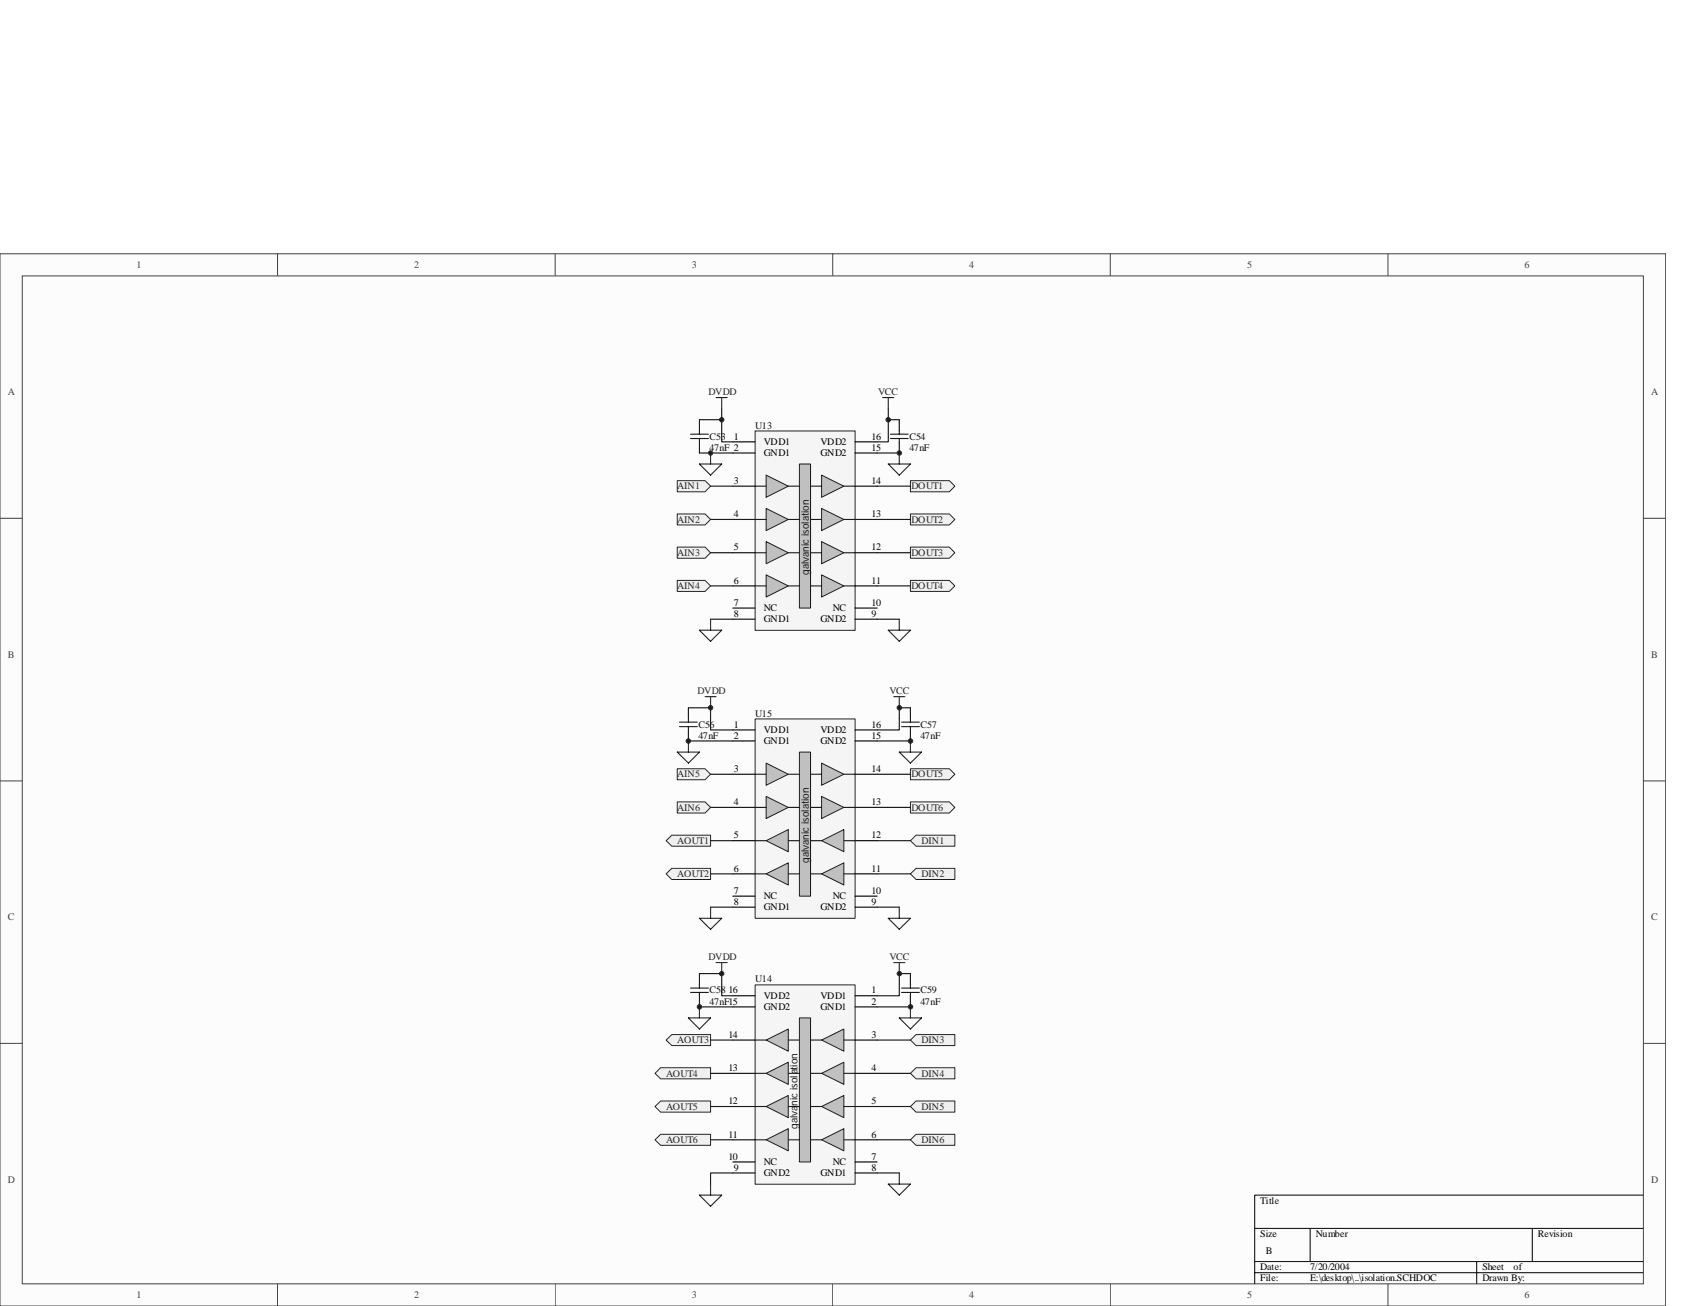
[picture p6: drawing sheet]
<svg xmlns="http://www.w3.org/2000/svg" width="279mm" height="216mm" viewBox="0 0 279 216" stroke-linecap="round" stroke-linejoin="round" font-family="sans-serif">
<path d="M0 42h275.4v173.9h-275.4z" fill="#fcfcfc"/>
<path d="M0 42h275.4v173.9h-275.4z" fill="none" stroke="#404040" stroke-width=".17"/>
<path d="M3.7 45.6h268v166.6h-268z" fill="#fcfcfc"/>
<g fill="none" stroke="#404040" stroke-width=".17">
<path d="M3.7 45.6h268v166.6h-268zM45.9 41.9v3.7M91.8 41.9v3.7M137.7 41.9v3.7M183.6 41.9v3.7M229.5 41.9v3.7M0 85.7h3.7M271.7 85.7h3.7M0 129.1h3.7M271.7 129.1h3.7M0 172.5h3.7M271.7 172.5h3.7"/>
<path d="M45.9 212.2v3.7M91.8 212.2v3.7M137.7 212.2v3.7M183.6 212.2v3.7M229.5 212.2v3.7"/>
</g>
<path d="M271.7 197.6h-64.3v14.6M207.4 203.1h64.3M207.4 208.6h64.3M207.4 210.4h64.3M216.6 203.1v5.5M244.1 208.6v3.6M253.3 203.1v5.5" fill="none" stroke="#000" stroke-width=".17"/>
<path d="M124.9 71.3h16.5v32.9h-16.5z" fill="#f5f5f5"/>
<path d="M124.8 71.2h16.6v33h-16.6z" fill="none" stroke="#262626" stroke-width=".17"/>
<path d="M126.7 78.5l3.6 1.9-3.6 1.8z" fill="#c0c0c0" stroke="#1c1c1c" stroke-width=".17"/>
<path d="M124.8 80.4h1.9M130.3 80.4h1.9" fill="none" stroke="#1c1c1c" stroke-width=".18"/>
<path d="M135.8 78.5l3.7 1.9-3.7 1.8z" fill="#c0c0c0" stroke="#1c1c1c" stroke-width=".17"/>
<path d="M134 80.4h1.8M139.5 80.4h1.9" fill="none" stroke="#1c1c1c" stroke-width=".18"/>
<path d="M126.7 84.1l3.6 1.8-3.6 1.8z" fill="#c0c0c0" stroke="#1c1c1c" stroke-width=".17"/>
<path d="M124.8 85.9h1.9M130.3 85.9h1.9" fill="none" stroke="#1c1c1c" stroke-width=".18"/>
<path d="M135.8 84.1l3.7 1.8-3.7 1.8z" fill="#c0c0c0" stroke="#1c1c1c" stroke-width=".17"/>
<path d="M134 85.9h1.8M139.5 85.9h1.9" fill="none" stroke="#1c1c1c" stroke-width=".18"/>
<path d="M126.7 89.5l3.6 1.9-3.6 1.8z" fill="#c0c0c0" stroke="#1c1c1c" stroke-width=".17"/>
<path d="M124.8 91.4h1.9M130.3 91.4h1.9" fill="none" stroke="#1c1c1c" stroke-width=".18"/>
<path d="M135.8 89.5l3.7 1.9-3.7 1.8z" fill="#c0c0c0" stroke="#1c1c1c" stroke-width=".17"/>
<path d="M134 91.4h1.8M139.5 91.4h1.9" fill="none" stroke="#1c1c1c" stroke-width=".18"/>
<path d="M126.7 95l3.6 1.9-3.6 1.8z" fill="#c0c0c0" stroke="#1c1c1c" stroke-width=".17"/>
<path d="M124.8 96.9h1.9M130.3 96.9h1.9" fill="none" stroke="#1c1c1c" stroke-width=".18"/>
<path d="M135.8 95l3.7 1.9-3.7 1.8z" fill="#c0c0c0" stroke="#1c1c1c" stroke-width=".17"/>
<path d="M134 96.9h1.8M139.5 96.9h1.9" fill="none" stroke="#1c1c1c" stroke-width=".18"/>
<path d="M132.2 76.7h1.8v23.8h-1.8z" fill-rule="evenodd" fill="#c0c0c0" stroke="#1c1c1c" stroke-width=".17"/>
<g fill="none" stroke="#000" stroke-width=".18">
<path d="M121.2 73h3.6M121.2 74.9h3.6M141.4 73h3.6M141.4 74.9h3.6M121.2 80.4h3.6M121.2 85.9h3.6M121.2 91.4h3.6M121.2 96.9h3.6M141.4 80.4h3.6M141.4 85.9h3.6M141.4 91.4h3.6M141.4 96.9h3.6"/>
<path d="M121.2 102.4h3.6M121.2 100.5h3.6M141.4 102.4h3.6M141.4 100.5h3.6"/>
</g>
<path d="M124.9 162.8h16.5v33h-16.5z" fill="#f5f5f5"/>
<path d="M124.8 162.8h16.6v33h-16.6z" fill="none" stroke="#262626" stroke-width=".17"/>
<path d="M135.8 171.9l3.7-1.8v3.7z" fill="#c0c0c0" stroke="#1c1c1c" stroke-width=".17"/>
<path d="M134 171.9h1.8M139.5 171.9h1.9" fill="none" stroke="#1c1c1c" stroke-width=".18"/>
<path d="M126.7 171.9l3.6-1.8v3.7z" fill="#c0c0c0" stroke="#1c1c1c" stroke-width=".17"/>
<path d="M124.8 171.9h1.9M130.3 171.9h1.9" fill="none" stroke="#1c1c1c" stroke-width=".18"/>
<path d="M135.8 177.4l3.7-1.8v3.7z" fill="#c0c0c0" stroke="#1c1c1c" stroke-width=".17"/>
<path d="M134 177.4h1.8M139.5 177.4h1.9" fill="none" stroke="#1c1c1c" stroke-width=".18"/>
<path d="M126.7 177.4l3.6-1.8v3.7z" fill="#c0c0c0" stroke="#1c1c1c" stroke-width=".17"/>
<path d="M124.8 177.4h1.9M130.3 177.4h1.9" fill="none" stroke="#1c1c1c" stroke-width=".18"/>
<path d="M135.8 182.9l3.7-1.8v3.7z" fill="#c0c0c0" stroke="#1c1c1c" stroke-width=".17"/>
<path d="M134 182.9h1.8M139.5 182.9h1.9" fill="none" stroke="#1c1c1c" stroke-width=".18"/>
<path d="M126.7 182.9l3.6-1.8v3.7z" fill="#c0c0c0" stroke="#1c1c1c" stroke-width=".17"/>
<path d="M124.8 182.9h1.9M130.3 182.9h1.9" fill="none" stroke="#1c1c1c" stroke-width=".18"/>
<path d="M135.8 188.4l3.7-1.8v3.6z" fill="#c0c0c0" stroke="#1c1c1c" stroke-width=".17"/>
<path d="M134 188.4h1.8M139.5 188.4h1.9" fill="none" stroke="#1c1c1c" stroke-width=".18"/>
<path d="M126.7 188.4l3.6-1.8v3.6z" fill="#c0c0c0" stroke="#1c1c1c" stroke-width=".17"/>
<path d="M124.8 188.4h1.9M130.3 188.4h1.9" fill="none" stroke="#1c1c1c" stroke-width=".18"/>
<path d="M132.2 168.3h1.8v23.8h-1.8z" fill-rule="evenodd" fill="#c0c0c0" stroke="#1c1c1c" stroke-width=".17"/>
<g fill="none" stroke="#000" stroke-width=".18">
<path d="M121.2 164.6h3.6M121.2 166.5h3.6M121.2 171.9h3.6M121.2 177.4h3.6M141.4 164.6h3.6M141.4 166.5h3.6M141.4 171.9h3.6M141.4 177.4h3.6M121.2 193.9h3.6M121.2 182.9h3.6M121.2 188.4h3.6M121.2 192.1h3.6"/>
<path d="M141.4 193.9h3.6M141.4 182.9h3.6M141.4 188.4h3.6M141.4 192.1h3.6"/>
</g>
<path d="M124.9 118.9h16.5v32.9h-16.5z" fill="#f5f5f5"/>
<path d="M124.8 118.9h16.6v32.9h-16.6z" fill="none" stroke="#262626" stroke-width=".17"/>
<path d="M126.7 126.2l3.6 1.8-3.6 1.8z" fill="#c0c0c0" stroke="#1c1c1c" stroke-width=".17"/>
<path d="M124.8 128h1.9M130.3 128h1.9" fill="none" stroke="#1c1c1c" stroke-width=".18"/>
<path d="M135.8 126.2l3.7 1.8-3.7 1.8z" fill="#c0c0c0" stroke="#1c1c1c" stroke-width=".17"/>
<path d="M134 128h1.8M139.5 128h1.9" fill="none" stroke="#1c1c1c" stroke-width=".18"/>
<path d="M126.7 131.7l3.6 1.8-3.6 1.8z" fill="#c0c0c0" stroke="#1c1c1c" stroke-width=".17"/>
<path d="M124.8 133.5h1.9M130.3 133.5h1.9" fill="none" stroke="#1c1c1c" stroke-width=".18"/>
<path d="M135.8 131.7l3.7 1.8-3.7 1.8z" fill="#c0c0c0" stroke="#1c1c1c" stroke-width=".17"/>
<path d="M134 133.5h1.8M139.5 133.5h1.9" fill="none" stroke="#1c1c1c" stroke-width=".18"/>
<path d="M126.7 139l3.6-1.9v3.7z" fill="#c0c0c0" stroke="#1c1c1c" stroke-width=".17"/>
<path d="M124.8 139h1.9M130.3 139h1.9" fill="none" stroke="#1c1c1c" stroke-width=".18"/>
<path d="M135.8 139l3.7-1.9v3.7z" fill="#c0c0c0" stroke="#1c1c1c" stroke-width=".17"/>
<path d="M134 139h1.8M139.5 139h1.9" fill="none" stroke="#1c1c1c" stroke-width=".18"/>
<path d="M126.7 144.5l3.6-1.9v3.7z" fill="#c0c0c0" stroke="#1c1c1c" stroke-width=".17"/>
<path d="M124.8 144.5h1.9M130.3 144.5h1.9" fill="none" stroke="#1c1c1c" stroke-width=".18"/>
<path d="M135.8 144.5l3.7-1.9v3.7z" fill="#c0c0c0" stroke="#1c1c1c" stroke-width=".17"/>
<path d="M134 144.5h1.8M139.5 144.5h1.9" fill="none" stroke="#1c1c1c" stroke-width=".18"/>
<path d="M132.2 124.3h1.8v23.8h-1.8z" fill-rule="evenodd" fill="#c0c0c0" stroke="#1c1c1c" stroke-width=".17"/>
<g fill="none" stroke="#000" stroke-width=".18">
<path d="M121.2 120.7h3.6M121.2 122.5h3.6M121.2 128h3.6M121.2 133.5h3.6M121.2 139h3.6M141.4 120.7h3.6M141.4 122.5h3.6M141.4 128h3.6M141.4 133.5h3.6M141.4 139h3.6M121.2 150h3.6M121.2 144.5h3.6"/>
<path d="M121.2 148.1h3.6M141.4 150h3.6M141.4 144.5h3.6M141.4 148.1h3.6"/>
</g>
<g fill="none" stroke="#262626" stroke-width=".18">
<path d="M145.9 65.7h1.9M146.9 65.7v1.9M115.6 104.2h3.7l-1.8 1.8zM117.5 102.4v1.8M146.9 104.2h3.6l-1.8 1.8zM147.8 115.2h1.8M148.7 102.4v1.8M148.7 115.2v1.8M115.6 151.8h3.7l-1.8 1.8zM117.5 150v1.8M146.9 151.8h3.6l-1.8 1.8zM147.8 159.1h1.8"/>
<path d="M148.7 150v1.8M148.7 159.1v1.9M115.6 197.6h3.7l-1.8 1.8zM117.5 195.7v1.9M146.9 195.7h3.6l-1.8 1.9zM148.7 193.9v1.8"/>
</g>
<path d="M119.3 67.6v5.4h1.9M146.9 67.6v5.4h-1.9M117.5 118.8v1.9h3.7M117.5 102.4h3.7M145 102.4h3.7M148.7 118.8v1.9h-3.7M117.5 150h3.7M145 150h3.7M121.2 193.9h-3.7v1.8M145 193.9h3.7" fill="none" stroke="#0e0e0e" stroke-width=".18"/>
<g fill="#f0f0f0" stroke="#262626" stroke-width=".17">
<path d="M112 79.5h4.6l.9 .9-.9 .9h-4.6z" fill-rule="evenodd"/>
<path d="M112 85h4.6l.9 .9-.9 .9h-4.6z" fill-rule="evenodd"/>
<path d="M112 90.4h4.6l.9 1-.9 .9h-4.6z" fill-rule="evenodd"/>
<path d="M112 95.9h4.6l.9 1-.9 .9h-4.6z" fill-rule="evenodd"/>
<path d="M112 127.1h4.6l.9 .9-.9 .9h-4.6z" fill-rule="evenodd"/>
<path d="M112 132.6h4.6l.9 .9-.9 .9h-4.6z" fill-rule="evenodd"/>
<path d="M150.5 79.5h6.5l.9 .9-.9 .9h-6.5z" fill-rule="evenodd"/>
<path d="M150.5 85h6.5l.9 .9-.9 .9h-6.5z" fill-rule="evenodd"/>
<path d="M150.5 90.4h6.5l.9 1-.9 .9h-6.5z" fill-rule="evenodd"/>
<path d="M150.5 95.9h6.5l.9 1-.9 .9h-6.5z" fill-rule="evenodd"/>
<path d="M150.5 127.1h6.5l.9 .9-.9 .9h-6.5z" fill-rule="evenodd"/>
<path d="M150.5 132.6h6.5l.9 .9-.9 .9h-6.5z" fill-rule="evenodd"/>
<path d="M110.1 139l1-.9h6.4v1.8h-6.4z" fill-rule="evenodd"/>
<path d="M110.1 144.5l1-.9h6.4v1.8h-6.4z" fill-rule="evenodd"/>
<path d="M110.1 171.9l1-.9h6.4v1.8h-6.4z" fill-rule="evenodd"/>
<path d="M108.3 177.4l.9-.9h8.3v1.9h-8.3z" fill-rule="evenodd"/>
<path d="M108.3 182.9l.9-.9h8.3v1.9h-8.3z" fill-rule="evenodd"/>
<path d="M108.3 188.4l.9-.9h8.3v1.8h-8.3z" fill-rule="evenodd"/>
<path d="M150.5 139l.9-.9h6.5v1.8h-6.5z" fill-rule="evenodd"/>
<path d="M150.5 144.5l.9-.9h6.5v1.8h-6.5z" fill-rule="evenodd"/>
<path d="M150.5 171.9l.9-.9h6.5v1.8h-6.5z" fill-rule="evenodd"/>
<path d="M151.4 176.5h6.5v1.9h-6.5l-.9-1z" fill-rule="evenodd"/>
<path d="M150.5 182.9l.9-.9h6.5v1.9h-6.5z" fill-rule="evenodd"/>
<path d="M150.5 188.4l.9-.9h6.5v1.8h-6.5z" fill-rule="evenodd"/>
</g>
<g fill="none" stroke="#262626" stroke-width=".18">
<path d="M115.6 76.7h3.7l-1.8 1.8zM117.5 74.9v1.8M118.4 65.7h1.8M119.3 65.7v1.9M146.9 76.7h3.6l-1.8 1.8zM148.7 74.9v1.8M116.6 115.2h1.8M117.5 115.2v1.8M112 124.3h3.6l-1.8 1.9zM113.8 122.5v1.8M148.7 124.3h3.7l-1.9 1.9zM150.5 122.5v1.8"/>
<path d="M118.4 159.1h1.8M119.3 159.1v1.9M113.8 168.3h3.7l-1.9 1.8zM115.6 166.5v1.8M148.7 168.3h3.7l-1.9 1.8zM150.5 166.5v1.8"/>
</g>
<g fill="none" stroke="#0e0e0e" stroke-width=".18">
<path d="M115.6 74.9h5.6M115.6 69.4h3.7M145 74.9h3.7M146.9 69.4h1.8M117.5 80.4h3.7M117.5 85.9h3.7M117.5 91.4h3.7M117.5 96.9h3.7M145 80.4h5.5M145 85.9h5.5M145 91.4h5.5M145 96.9h5.5"/>
<path d="M113.8 117h3.7v1.8M150.5 117h-1.8v1.8M113.8 122.5h7.4M117.5 128h3.7M117.5 133.5h3.7M117.5 139h3.7M145 122.5h5.5M145 128h5.5M145 133.5h5.5M145 139h5.5M117.5 144.5h3.7M145 144.5h5.5"/>
<path d="M115.6 161h3.7v3.6h1.9M115.6 166.5h5.6M117.5 171.9h3.7M117.5 177.4h3.7M145 166.5h5.5M145 171.9h5.5M145 177.4h5.5M150.5 161h-1.8v3.6h-3.7M117.5 182.9h3.7M117.5 188.4h3.7M145 182.9h5.5M145 188.4h5.5"/>
</g>
<path d="M115.6 69.4v1.8M115.6 73v1.9M148.7 69.4v1.8M148.7 73v1.9M113.8 117v1.8M150.5 117v1.8M113.8 120.7v1.8M150.5 120.7v1.8M115.6 161v1.8M115.6 164.6v1.9M150.5 161v1.8M150.5 164.6v1.9" fill="none" stroke="#000" stroke-width=".18"/>
<g fill="none" stroke="#1c1c1c" stroke-width=".18">
<path d="M114.2 71.8h2.9M114.2 72.5h2.9M115.6 71.2v.6M115.6 72.5v.5M147.2 71.8h3M147.2 72.5h3M148.7 71.2v.6M148.7 72.5v.5M112.3 119.4h3M113.8 118.8v.6M149.1 119.4h2.9M150.5 118.8v.6"/>
<path d="M112.3 120.1h3M113.8 120.1v.6M149.1 120.1h2.9M150.5 120.1v.6M114.2 163.3h2.9M114.2 164.1h2.9M115.6 162.8v.5M115.6 164.1v.5M149.1 163.3h2.9M149.1 164.1h2.9M150.5 162.8v.5M150.5 164.1v.5"/>
</g>
<g fill="#262626" stroke="#262626" stroke-width=".17">
<circle cx="148.7" cy="117" r=".37"/>
<circle cx="148.7" cy="161" r=".37"/>
<circle cx="150.5" cy="122.5" r=".37"/>
<circle cx="150.5" cy="166.4" r=".37"/>
<circle cx="113.8" cy="122.5" r=".37"/>
<circle cx="115.6" cy="166.4" r=".37"/>
<circle cx="148.7" cy="74.9" r=".37"/>
<circle cx="117.5" cy="74.9" r=".36"/>
<circle cx="119.3" cy="69.4" r=".37"/>
<circle cx="146.8" cy="69.4" r=".37"/>
<circle cx="117.5" cy="117" r=".36"/>
<circle cx="119.3" cy="161" r=".36"/>
</g>
<g font-size="1.7" fill="#404040">
<text x="22.6" y="44.3">1</text>
<text x="68.5" y="44.3">2</text>
<text x="114.4" y="44.3">3</text>
<text x="160.3" y="44.3">4</text>
<text x="206.2" y="44.3">5</text>
<text x="252.1" y="44.3">6</text>
<text x="1.3" y="65.3">A</text>
<text x="273" y="65.3">A</text>
<text x="1.3" y="108.8">B</text>
<text x="273" y="108.8">B</text>
<text x="1.3" y="152.1">C</text>
<text x="273" y="152.1">C</text>
<text x="1.3" y="195.6">D</text>
<text x="273" y="195.6">D</text>
<text x="22.6" y="214.6">1</text>
<text x="68.5" y="214.6">2</text>
<text x="114.4" y="214.6">3</text>
<text x="160.3" y="214.6">4</text>
<text x="206.2" y="214.6">5</text>
<text x="252.1" y="214.6">6</text>
</g>
<g font-size="1.7" fill="#262626">
<text x="117.1" y="65.3">DVDD</text>
<text x="145.2" y="65.3">VCC</text>
<text x="112" y="80.9">AIN1</text>
<text x="150.7" y="80.9">DOUT1</text>
<text x="112" y="86.4">AIN2</text>
<text x="150.7" y="86.4">DOUT2</text>
<text x="112" y="91.9">AIN3</text>
<text x="150.7" y="91.9">DOUT3</text>
<text x="112" y="97.4">AIN4</text>
<text x="150.7" y="97.4">DOUT4</text>
<text x="115.3" y="114.8">DVDD</text>
<text x="147" y="114.8">VCC</text>
<text x="112" y="128.5">AIN5</text>
<text x="150.7" y="128.5">DOUT5</text>
<text x="112" y="134">AIN6</text>
<text x="150.7" y="134">DOUT6</text>
<text x="112" y="139.5">AOUT1</text>
<text x="152.4" y="139.5">DIN1</text>
<text x="112" y="145">AOUT2</text>
<text x="152.4" y="145">DIN2</text>
<text x="117.1" y="158.7">DVDD</text>
<text x="147" y="158.7">VCC</text>
<text x="112" y="172.5">AOUT3</text>
<text x="152.4" y="172.5">DIN3</text>
<text x="110.2" y="178">AOUT4</text>
<text x="152.4" y="178">DIN4</text>
<text x="110.2" y="183.5">AOUT5</text>
<text x="152.4" y="183.5">DIN5</text>
<text x="110.2" y="189">AOUT6</text>
<text x="152.4" y="189">DIN6</text>
</g>
<g font-size="1.7" fill="#0e0e0e">
<text x="124.8" y="70.8">U13</text>
<text x="117.3" y="74.5">47nF 2</text>
<text x="117.3" y="72.7">C53</text>
<text x="150.3" y="74.5">47nF</text>
<text x="150.3" y="72.7">C54</text>
<text x="133.7" y="95" transform="rotate(-90 133.7 95)">galvanic isolation</text>
<text x="124.8" y="118.4">U15</text>
<text x="115.5" y="122.1">47nF</text>
<text x="115.5" y="120.3">C56</text>
<text x="152.2" y="122.1">47nF</text>
<text x="152.2" y="120.3">C57</text>
<text x="133.7" y="142.6" transform="rotate(-90 133.7 142.6)">galvanic isolation</text>
<text x="117.3" y="166.1">47nF15</text>
<text x="117.3" y="164.2">C58</text>
<text x="124.8" y="162.4">U14</text>
<text x="152.2" y="166.1">47nF</text>
<text x="152.2" y="164.2">C59</text>
<text x="131.9" y="186.6" transform="rotate(-90 131.9 186.6)">galvanic isolation</text>
</g>
<g font-size="1.7">
<text x="121.3" y="72.7">1</text>
<text x="126.3" y="73.6">VDD1</text>
<text x="126.3" y="75.4">GND1</text>
<text x="135.7" y="75.4">GND2</text>
<text x="135.7" y="73.6">VDD2</text>
<text x="144.1" y="74.5">15</text>
<text x="144.1" y="72.7">16</text>
<text x="121.3" y="80">3</text>
<text x="144.1" y="80">14</text>
<text x="121.3" y="85.5">4</text>
<text x="144.1" y="85.5">13</text>
<text x="121.3" y="91">5</text>
<text x="144.1" y="91">12</text>
<text x="121.3" y="96.5">6</text>
<text x="121.3" y="102">8</text>
<text x="121.3" y="100.1">7</text>
<text x="126.3" y="101">NC</text>
<text x="137.7" y="101">NC</text>
<text x="144.1" y="102">9</text>
<text x="144.1" y="100.1">10</text>
<text x="144.1" y="96.5">11</text>
<text x="126.3" y="102.9">GND1</text>
<text x="135.7" y="102.9">GND2</text>
<text x="121.3" y="120.3">1</text>
<text x="121.3" y="122.1">2</text>
<text x="126.3" y="121.2">VDD1</text>
<text x="126.3" y="123">GND1</text>
<text x="135.7" y="123">GND2</text>
<text x="135.7" y="121.2">VDD2</text>
<text x="144.1" y="122.1">15</text>
<text x="144.1" y="120.3">16</text>
<text x="121.3" y="127.6">3</text>
<text x="144.1" y="127.6">14</text>
<text x="121.3" y="133.1">4</text>
<text x="144.1" y="133.1">13</text>
<text x="121.3" y="138.6">5</text>
<text x="144.1" y="138.6">12</text>
<text x="121.3" y="144.1">6</text>
<text x="121.3" y="149.6">8</text>
<text x="121.3" y="147.7">7</text>
<text x="126.3" y="148.7">NC</text>
<text x="137.7" y="148.7">NC</text>
<text x="144.1" y="149.6">9</text>
<text x="144.1" y="147.7">10</text>
<text x="144.1" y="144.1">11</text>
<text x="126.3" y="150.5">GND1</text>
<text x="135.7" y="150.5">GND2</text>
<text x="120.4" y="164.2">16</text>
<text x="126.3" y="167">GND2</text>
<text x="126.3" y="165.1">VDD2</text>
<text x="135.7" y="165.1">VDD1</text>
<text x="135.7" y="167">GND1</text>
<text x="144.1" y="164.2">1</text>
<text x="144.1" y="166.1">2</text>
<text x="120.4" y="171.6">14</text>
<text x="144.1" y="171.6">3</text>
<text x="120.4" y="177.1">13</text>
<text x="144.1" y="177.1">4</text>
<text x="120.4" y="182.5">12</text>
<text x="144.1" y="182.5">5</text>
<text x="120.4" y="188">11</text>
<text x="120.4" y="191.7">10</text>
<text x="144.1" y="191.7">7</text>
<text x="144.1" y="188">6</text>
<text x="121.3" y="193.5">9</text>
<text x="126.3" y="194.5">GND2</text>
<text x="126.3" y="192.6">NC</text>
<text x="135.7" y="194.5">GND1</text>
<text x="137.7" y="192.6">NC</text>
<text x="144.1" y="193.5">8</text>
<text x="208.4" y="199">Title</text>
<text x="208.4" y="204.5">Size</text>
<text x="209.3" y="207.3">B</text>
<text x="217.5" y="204.5">Number</text>
<text x="254.3" y="204.5">Revision</text>
<text x="208.4" y="210">Date:</text>
<text x="208.4" y="211.8">File:</text>
<text x="216.6" y="211.8">E:\desktop\..\isolation.SCHDOC</text>
<text x="216.6" y="210">7/20/2004</text>
<text x="245.1" y="210">Sheet</text>
<text x="245.1" y="211.8">Drawn By:</text>
<text x="250.2" y="210">of</text>
</g>
</svg>
